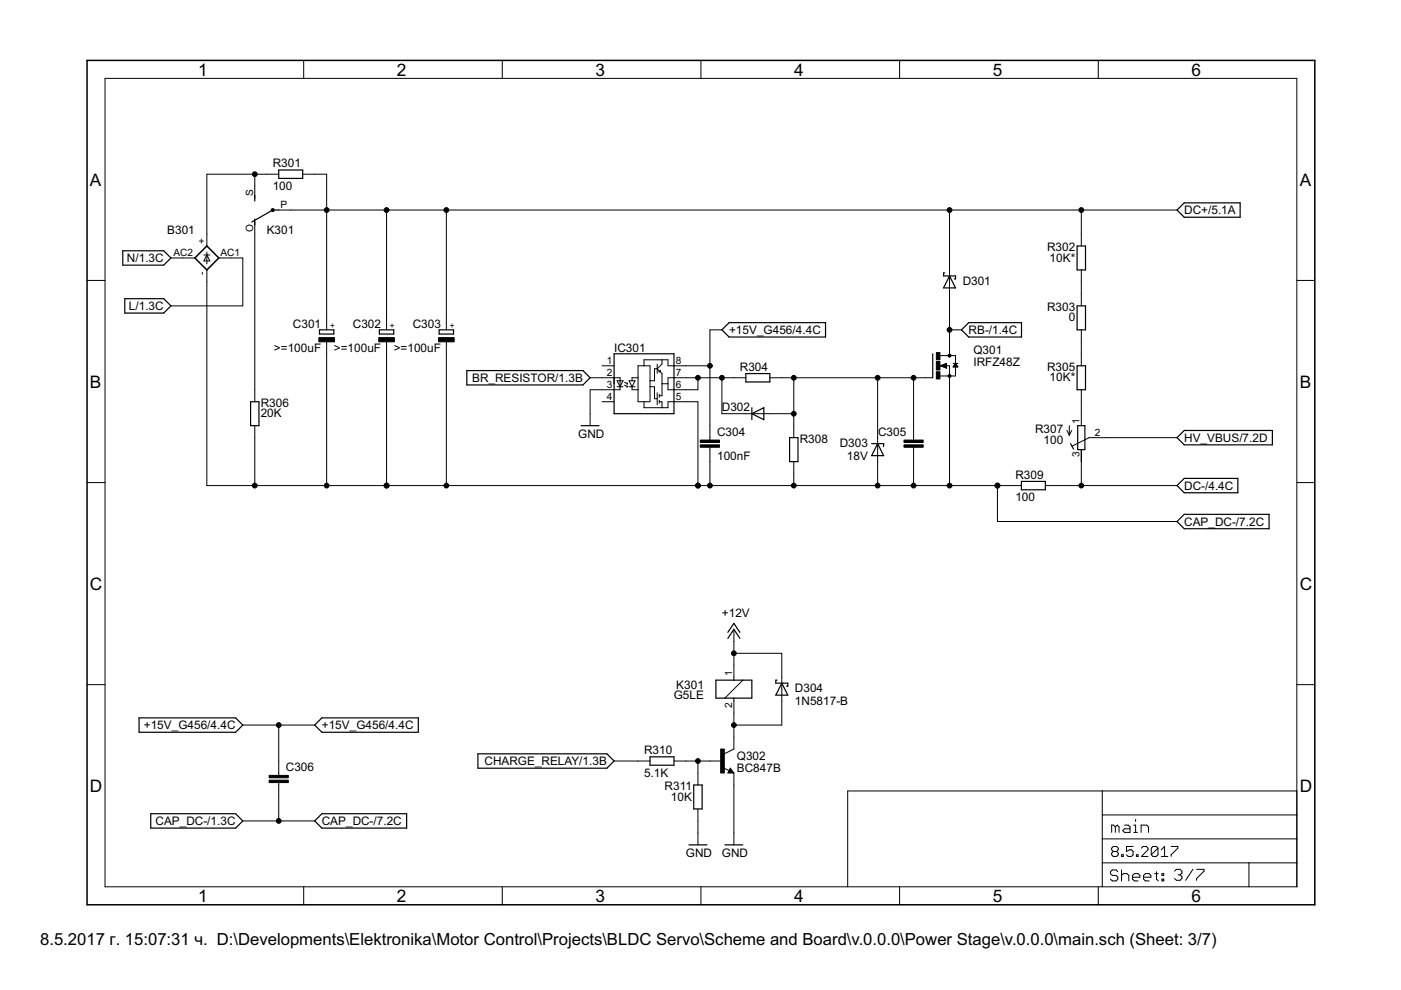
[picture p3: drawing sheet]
<svg xmlns="http://www.w3.org/2000/svg" width="297mm" height="210mm" viewBox="0 0 297 210" stroke-linecap="round" stroke-linejoin="round" font-family="sans-serif">
<g fill="#000" stroke="#000" stroke-width=".25">
<path d="M59.1 37.8h5.1zM59.1 36v1.8zM59.1 36h5.1zM64.2 36v1.8zM26 53.2v3zM26 56.2h8.7zM26 53.2h8.7zM34.7 56.2l1.5-1.5zM34.7 53.2l1.5 1.5zM54 46.4v1.3zM54 41.4v1.2zM53.4 47.1l4.4-2.6z"/>
<path d="M57.8 44.5h1.3zM200 57.9v.6zM200 58.5h1.3zM200 57.9h.3zM201.3 58.5l-1.3 2.5zM201.3 58.5h1.3zM202.3 59.1h.3zM202.6 58.5v.6zM228.4 52.2v5zM230.1 52.2v5zM228.4 52.2h1.7zM228.4 57.2h1.7z"/>
<path d="M249.6 44.5l1.5-1.5zM249.6 44.5l1.5 1.6zM251.1 43h11.8zM251.1 46.1h11.8zM262.9 43v3.1zM26.5 63.3v3.1zM26.5 66.4h8.2zM26.5 63.3h8.2zM34.7 66.4l1.5-1.5zM34.7 63.3l1.5 1.6zM67.7 69.9v.9zM67.7 70.8h3.1z"/>
<path d="M70.8 69.9v.9zM67.7 69.9h3.1zM80.4 69.9v.9zM80.4 70.8h3.1zM83.5 69.9v.9zM80.4 69.9h3.1zM93.1 69.9v.9zM93.1 70.8h3.1zM96.2 69.9v.9zM93.1 69.9h3.1zM99 78.6h24.6zM130.2 75h12.7z"/>
<path d="M142.9 75v2.6zM142.9 77.6v2.5zM153.1 69.9l1.5 1.6zM153.1 69.9l1.5-1.5zM154.6 71.5h20.4zM154.6 68.4h20.4zM158.1 79.2h5.1zM175 68.4v3.1zM197.8 75v5.1zM200 61h2.6zM201.3 58.5l1.3 2.5zM203.9 69.9l1.5 1.6z"/>
<path d="M203.9 69.9l1.5-1.5zM205.4 71.5h11.2zM205.4 68.4h11.2zM216.6 68.4v3.1zM228.4 77.6v5zM228.4 64.9v5zM228.4 77.6h1.7zM230.1 64.9v5zM228.4 64.9h1.7zM228.4 69.9h1.7zM53.1 85.2v5.1zM53.1 85.2h1.8z"/>
<path d="M53.1 90.3h1.8zM54.9 85.2v5.1zM99 78.6v3zM123.2 90.3h3.8zM99 81.6h24.6zM125.1 80.1l-1.5 1.5zM123.6 78.6l1.5 1.5zM130.2 81.4v6.3zM130.2 75v6.4zM142.9 80.1v2.5zM142.9 82.6v2.6zM142.9 85.2v2.5z"/>
<path d="M130.2 87.7h12.7zM158.1 81h5.1zM158.1 79.2v1.8zM159.4 87.7l2.5 1.3zM159.4 87.7v1.3zM159.4 86.4v1.3zM159.4 87.7l2.5-1.3zM161.9 86.4v2.6zM163.2 79.2v1.8zM167.4 92.8v5.1zM167.4 92.8h1.8zM167.4 97.9h1.8z"/>
<path d="M169.2 92.8v5.1zM184.8 94.1h1.3zM184.8 96.6h2.5zM186.1 94.1l-1.3 2.5zM186.1 94.1h1.2zM186.1 94.1l1.2 2.5zM187.3 94.1v.6zM227 94.1l.6 1.1zM228.5 90.3v5zM228.5 90.3h1.5zM228.5 95.3h.8zM229.3 95.3h.7z"/>
<path d="M230 90.3v5zM230.1 77.6v5zM228.4 82.6h1.7zM249.6 92.8l1.5-1.5zM249.6 92.8l1.5 1.5zM251.1 91.3h18.7zM251.1 94.3h18.7zM269.8 91.3v3zM216.6 103.8h5zM216.6 102.1v1.7zM216.6 102.1h5zM221.6 102.1v1.7z"/>
<path d="M249.6 110.6l1.5-1.5zM249.6 110.6l1.5 1.5zM249.6 103l1.5-1.6zM249.6 103l1.5 1.5zM251.1 109.1h18zM251.1 112.1h18zM251.1 101.4h11.3zM251.1 104.5h11.3zM262.4 101.4v3.1zM269.1 109.1v3zM155.6 133.4l-1.3 1.9zM155.6 132.2l-1.3 1.9z"/>
<path d="M155.6 133.4l1.3 1.9zM155.6 132.2l1.3 1.9zM29.5 152.2v3.1zM29.5 155.3h20.5zM29.5 152.2h20.5zM51.5 153.7l-1.5 1.6zM50 152.2l1.5 1.5zM66.7 153.7l1.5-1.5zM66.7 153.7l1.5 1.6zM68.2 152.2h20.5zM68.2 155.3h20.5zM88.7 152.2v3.1z"/>
<path d="M101.3 159.8h27.4zM151.8 148h1.9zM151.8 144.2v3.8zM153.7 148h1.9zM155.6 148h3.8zM151.8 144.2h3.8zM155.6 144.2h1.9zM159.4 144.2v3.8zM157.5 144.2h1.9zM164.5 144.2v.6zM164.5 144.8h1.3zM164.5 147.4h2.5z"/>
<path d="M164.5 144.2h.2zM165.8 144.8l-1.3 2.6zM165.8 144.8h1.2zM166.8 145.5h.2zM165.8 144.8l1.2 2.6zM167 144.8v.7zM32 172.5v3.1zM32 175.6h18zM32 172.5h18zM51.5 174.1l-1.5 1.5zM50 172.5l1.5 1.6zM66.7 174.1l1.5-1.6z"/>
<path d="M66.7 174.1l1.5 1.5zM68.2 172.5h18zM68.2 175.6h18zM86.2 172.5v3.1zM101.3 159.8v3.1zM101.3 162.9h27.4zM130.2 161.4l-1.5 1.5zM128.7 159.8l1.5 1.6zM137.8 162.2h5.1zM137.8 160.5v1.7zM137.8 160.5h5.1zM142.9 160.5v1.7z"/>
<path d="M146.1 179.1h3.8zM147.1 166.4v5.1zM148.9 166.4v5.1zM147.1 166.4h1.8zM147.1 171.5h1.8zM153.7 179.1h3.8zM154.6 163.8h.7zM154.6 163.6h.4zM154.8 163.1l-.2 .5zM154.8 163.4l.2 .2zM154.8 163.1l.5 .7z"/>
</g>
<g fill="#000" stroke="#000" stroke-width=".21">
<path d="M22.3 16.6v171.4zM64.4 12.8v3.8zM106.5 12.8v3.8zM148.6 12.8v3.8zM190.7 12.8v3.8zM232.9 12.8v3.8zM22.3 16.6h252.7zM43.9 36.9v12.7zM54 39.5v2.5zM43.9 36.9h10.1zM54 36.9v2.6zM56.6 36.9h2.5z"/>
<path d="M54 36.9h2.6zM64.2 36.9h2.5zM66.7 36.9h2.6zM69.3 36.9v7.6zM18.5 59.5h3.8zM38.8 54.7h2.5zM36.2 54.7h2.6zM43.9 57.2v2.6zM43.9 49.6v2.6zM43.9 54.1v1.9zM43.9 53.4v.7zM43.9 54.1l-.7 1.2z"/>
<path d="M43.2 55.3h1.3zM43.9 54.1l.6 1.2zM43.2 54.1h1.3zM46.4 54.7h2.5zM48.9 54.7h2.6zM51.5 54.7v10.2zM54 47.1v2.5zM59.1 44.5h2.5zM61.6 44.5h7.7zM69.3 44.5h12.7zM82 44.5v22.9zM82 44.5h12.6z"/>
<path d="M201.3 57.2v2.6zM94.6 44.5h106.7zM201.3 44.5v12.7zM229.3 49.6v2.6zM229.3 57.2v2.6zM201.3 44.5h28zM229.3 44.5v5.1zM229.3 59.8v2.5zM229.3 44.5h20.3zM275 59.5h3.8zM36.2 64.9h15.3zM69.3 72.5v2.5z"/>
<path d="M69.3 67.4v2.5zM69.3 44.5v22.9zM69.3 75v28zM82 72.5v2.5zM82 67.4v2.5zM94.6 72.5v2.5zM94.6 67.4v2.5zM94.6 44.5v22.9zM94.6 75v28zM127.7 77.6h2.5zM135.3 77.6h1.2zM136.5 77.6h1.3z"/>
<path d="M136.5 76.3v1.3zM137.8 77.6v3.1zM138.8 78.2h.5zM139.3 78.2v.9zM139.3 78.2l.7 .6zM139.3 77.2v1zM139.7 78.8h.3zM140 78.8l.4 .4zM140 78.6v.2zM139.7 78.8l.3-.2zM140.4 76.3v.9zM140.4 77.2l-1.1 1z"/>
<path d="M136.5 76.3h3.9zM141.6 76.3v1.3zM140.4 76.3h1.2zM141.6 77.6h1.3zM142.9 77.6h2.5zM145.4 77.6h5.1zM150.5 69.9v7.7zM150.5 69.9h2.6zM199.2 77.6h2.1zM199.3 79.7h2zM199.4 77.6l1.3 .5zM199.5 77.5h1.2z"/>
<path d="M199.6 77.6h1.1zM199.8 77.4h.9zM199.9 77.8h.8zM200.1 77.3h.6zM200.2 77.9h.5zM200.4 77.2h.3zM200.5 78h.2zM200.7 77v1.1zM199.4 77.6l1.3-.6zM201.3 75v.4zM201.3 79.7v.4zM199.3 75.4h2z"/>
<path d="M201.3 72.5v2.5zM201.3 77.6v2.1zM201.3 59.8v2.5zM201.3 69.9v2.6zM201.3 69.9h2.6zM201.3 62.3v7.6zM202.1 77.8h1zM202.1 77h.5zM202.2 77.6h.8zM202.3 77.5h.6zM202.3 77.4h.5zM202.4 77.3h.3z"/>
<path d="M202.5 77.2h.1zM202.6 77l-.5 .8zM202.6 77h.5zM201.3 75.4h1.3zM202.6 75.4v1.6zM202.6 77.7v2zM201.3 79.7h1.3zM202.6 77l.5 .8zM229.3 75v2.6zM229.3 62.3v2.6zM229.3 69.9v2.6zM229.3 72.5v2.5z"/>
<path d="M54 82.6v2.6zM54 90.3v2.5zM54 92.8v10.2zM54 49.6v33zM125.1 87.7v2.6zM125.1 80.1h2.6zM125.1 82.6v5.1zM125.1 82.6h2.6zM127.7 80.1h2.5zM127.7 82.6h2.5zM127.7 85.2h2.5zM130.2 82.6h1.3z"/>
<path d="M130.2 80.1v1.3zM130.8 82h.7zM130.8 80.7h.7zM131.5 82v.6zM131.5 80.7h.6zM131.5 80.7v1.3zM131.5 80.1v.6zM130.2 80.1h1.3zM130.8 80.7l.7 1.3zM131.5 82h.6zM132.1 80.7l-.6 1.3zM132.4 81l.7 .4z"/>
<path d="M132.4 81.7l.7 .3zM132.9 82.1l.2-.1zM133 81.2l.1 .2zM132.9 81.4h.2zM133 81.8l.1 .2zM133.4 82h.6zM133.4 80.7h.6zM133.4 80.7l.6 1.3zM134 80.7h.6zM134 80.1v.6zM134 80.1h1.3zM134 82v.6z"/>
<path d="M134 82.6h1.3zM134 82h.6zM134.6 80.7l-.6 1.3zM135.3 82.6v2.6zM135.3 80.1v2.5zM135.3 77.6v2.5zM135.3 85.2h1.2zM136.5 85.2v1.2zM137.8 80.7v1.3zM137.8 82v3.2zM136.5 85.2h1.3zM137.8 80.7h1z"/>
<path d="M138.8 82v2.5zM137.8 82h1zM138.8 78.2v2.5zM139.3 84.5v1.3zM139.3 83.3v1.2zM138.8 84.5h.5zM139.8 85.2v.3zM139.8 84.9v.3zM139.8 83.9v.3zM139.8 83.6v.3zM139.8 85.2h.6zM140.4 81.4v2.5z"/>
<path d="M140.4 85.2v1.2zM139.8 83.9h.6zM136.5 86.4h3.9zM140.4 79.2v2.2zM141.6 81.4v1.2zM141.6 80.1v1.3zM141.6 80.1h1.3zM140.4 81.4h1.2zM141.6 85.2v1.2zM140.4 86.4h1.2zM141.6 82.6h1.3zM141.6 85.2h1.3z"/>
<path d="M142.9 85.2h2.5zM142.9 82.6h2.5zM142.9 80.1h2.5zM145.4 82.6h2.6zM145.4 80.1h2.6zM145.4 85.2h2.6zM148 80.1v2.5zM148 85.2v17.8zM150.5 90.3v2.5zM150.5 95.3v2.6zM150.5 92.8v.5zM150.5 94.8v.5z"/>
<path d="M150.5 77.6v12.7zM150.5 97.9v5.1zM148 80.1h5.1zM153.1 80.1v7.6zM155.6 80.1h2.5zM153.1 80.1h2.5zM158.1 87.7h2.6zM153.1 87.7h5zM160.7 87.7h2.5zM163.2 87.7h5.1zM163.2 80.1h2.6zM165.8 80.1h2.5z"/>
<path d="M168.3 90.3v2.5zM168.3 80.1h17.8zM168.3 87.7v2.6zM168.3 80.1v7.6zM186.1 95.3v2.6zM186.1 92.8v2.5zM186.1 97.9v5.1zM186.1 80.1h7.6zM186.1 80.1v12.7zM193.7 90.3v2.5zM193.7 95.3v2.6zM193.7 92.8v.5z"/>
<path d="M193.7 94.8v.5zM193.7 97.9v5.1zM193.7 80.1h2.5zM193.7 80.1v10.2zM196.2 80.1h1.6zM201.3 80.1v2.5zM201.3 82.6v20.4zM226.7 90.3v2zM226.2 91.3l.5 1zM227.2 91.3l-.5 1zM229.3 82.6v2.6zM229.3 87.7v2.6z"/>
<path d="M229.3 95.3v2.6zM229.3 97.9v5.1zM229.3 85.2v2.5zM227.4 94.6l3.5-1.8zM230.9 92.8h.9zM231.8 92.8h2.5zM234.3 92.8h15.3zM18.5 102.3h3.8zM43.9 59.8v43.2zM43.9 103h10.1zM69.3 103h12.7zM54 103h15.3z"/>
<path d="M82 75v28zM82 103h12.6zM94.6 103h53.4zM148 103h2.5zM168.3 97.9v2.5zM150.5 103h17.8zM168.3 100.4v2.6zM168.3 103h17.8zM186.1 103h7.6zM193.7 103h7.6zM211.5 103v7.6zM201.3 103h10.2z"/>
<path d="M214 103h2.6zM211.5 103h2.5zM221.6 103h2.6zM224.2 103h5.1zM229.3 103h20.3zM211.5 110.6h38.1zM275 102.3h3.8zM155.6 133.4v2.6zM155.6 138.5h10.2zM155.6 136v2.5zM165.8 138.5v5.1zM18.5 145.2h3.8z"/>
<path d="M51.5 153.7h7.6zM59.1 153.7h7.6zM153.7 148l3.8-3.8zM155.6 148.7v2.5zM155.6 141.1v2.5zM155.6 148v.7zM155.6 143.6v.6zM155.6 156.3v2.5zM153.6 159.8l2-1zM155.6 151.2v2.5zM155.6 153.7v2.6zM155.6 153.7h10.2z"/>
<path d="M155.6 138.5v2.6zM165.8 146.1v2.6zM165.8 143.6v2.5zM165.8 148.7v5zM275 145.2h3.8zM51.5 174.1h7.6zM59.1 161.4v2.5zM59.1 166.4v2.6zM59.1 163.9v.5zM59.1 165.9v.5zM59.1 153.7v7.7zM59.1 174.1h7.6z"/>
<path d="M59.1 169v5.1zM130.2 161.4h5.1zM135.3 161.4h2.5zM142.9 161.4h2.5zM145.4 161.4h2.6zM148 163.9v2.5zM148 171.5v2.6zM148 176.6v2.5zM148 161.4h2.5zM148 161.4v2.5zM148 174.1v2.5zM150.5 161.4h2.6z"/>
<path d="M154.8 162.9l-.5 1zM153.4 162.8l1.2 .6zM154.8 162.9l.8 1zM155.6 176.6v2.5zM155.6 163.9v2.5zM154.3 163.9h1.3zM155.6 166.4v10.2zM179.7 167.7h54zM233.7 167.7h41.3zM233.7 177.9h41.3zM233.7 172.8v5.1zM233.7 172.8h41.3z"/>
<path d="M233.7 167.7v5.1zM235.7 174.9v1.6zM235.7 174.9h.4zM236 179.5l-.3 .3zM236 179.5h.7zM236.1 174.9l.4 .4zM236.5 175.3v1.2zM236.5 175.3l.4-.4zM236.7 179.5l.4 .3zM236.9 174.9l.4 .4zM237.1 179.8v.4zM237.3 175.3v1.2z"/>
<path d="M238 176.1l.4-.4zM238.4 174.9h.8zM238 176.1l.4 .4zM238.4 175.7h1.2zM238.8 179.5v1zM239.2 174.9l.4 .4zM239.6 175.3v1.2zM238.4 176.5h1.2zM238.8 179.5h1.4zM240.4 174.9h.4zM240.4 176.5h.8zM240.8 174.9v1.6z"/>
<path d="M240.8 173.8v.4zM241.9 174.9v1.6zM241.9 174.9h1.2zM242.4 179.5l-.4 .3zM242.4 179.5h.7zM243.1 174.9l.4 .4zM243.1 179.5l.3 .3zM243.5 175.3v1.2zM244.5 179.5l-.4 .3zM244.5 179.5h.7zM245.2 179.5l.3 .3zM245.5 179.8v1.4z"/>
<path d="M246.9 179.5v2.1zM248.3 179.5h1.4zM249.7 179.5v.3zM248.3 181.2l1.4-1.4zM275 172.8v5.1zM275 167.7v5.1zM22.3 188h252.7zM64.4 188v3.8zM106.5 188v3.8zM148.6 188v3.8zM179.7 167.7v20.3zM190.7 188v3.8z"/>
<path d="M232.9 188v3.8zM233.7 182.9v5.1zM233.7 177.9v5zM235.4 184.8v.4zM235.4 185.2l.4 .4zM235.7 180.9v.3zM236 180.5l-.3 .4zM235.7 179.8v.4zM235.4 184.8l.4-.4zM235.8 185.6h.8zM235.4 186.4l.4 .4zM235.7 181.2l.3 .4z"/>
<path d="M235.7 180.2l.3 .3zM236 180.5h.7zM235.8 184.4h.8zM236.6 185.6l.4 .4zM235.8 186.8h.8zM236.7 180.5l.4 .4zM236 181.6h.7zM236.6 184.4l.4 .4zM237 186v.4zM237 186.4l-.4 .4zM237.1 180.2l-.4 .3zM237.1 180.9v.3z"/>
<path d="M237.1 181.2l-.4 .4zM237.8 181.2v.4zM237.8 181.2h.3zM237.8 184.4v2.4zM237.8 185.6l.4-.4zM238.1 181.2v.4zM237.8 181.6h.3zM238.2 185.2h.8zM238.8 180.5l.7-.3zM239 185.2l.3 .4zM238.8 181.2l.4 .4zM239.3 185.6v1.2z"/>
<path d="M239.5 180.2h.4zM239.9 180.2l.3 .3zM239.2 181.6h.7zM240.1 185.6v.8zM240.1 185.6l.4-.4zM240.2 180.5v.7zM240.2 181.2l-.3 .4zM240.1 186.4l.4 .4zM240.5 185.2h.8zM240.9 181.2v.4zM240.9 181.2h.4zM240.5 186.8h.8z"/>
<path d="M241.3 185.2l.4 .4zM241.3 181.2v.4zM240.9 181.6h.4zM241.7 185.6v.4zM240.1 186h1.6zM243.4 180.2l-1.4 1.4zM242.5 185.6v.8zM242.5 185.6l.3-.4zM242.5 186.4l.3 .4zM242.8 185.2h.8zM242 181.6h1.4zM243.4 179.8v.4z"/>
<path d="M242.8 186.8h.8zM243.6 185.2l.4 .4zM244 185.6v.4zM242.5 186h1.5zM244.1 179.8v1.4zM244.1 181.2l1.4-1.4zM244.1 181.2l.4 .4zM244.8 185.2h.8zM244.5 181.6h.7zM245.2 184.8v1.6zM245.2 186.4l.4 .4zM245.5 181.2l-.3 .4z"/>
<path d="M246.9 179.5l-.7 .7zM246.2 181.6h1.4zM246.4 185.2h.3zM246.4 185.2v.4zM246.4 186.4h.3zM246.4 186.4v.4zM246.7 185.2v.4zM246.4 185.6h.3zM246.7 186.4v.4zM246.4 186.8h.3zM248.3 181.2v.4zM249 184.7l.4-.4z"/>
<path d="M249.4 184.3h.8zM249 186.3l.4 .3zM250.2 184.3l.4 .4zM249.8 185.5h.4zM250.2 185.5l.4 .4zM249.4 186.6h.8zM250.6 184.7v.4zM250.2 185.5l.4-.4zM250.6 185.9v.4zM250.2 186.6l.4-.3zM252.9 184.3l-1.5 2.3zM253.7 184.3h1.6z"/>
<path d="M253.7 186.3v.3zM255.3 184.3v.4zM255.3 184.7l-1.6 1.6zM264.8 182.9v5.1zM264.8 182.9h10.2zM233.7 182.9h31.1zM275 182.9v5.1zM275 177.9v5zM275 16.6v171.4z"/>
<path d="M57.6 44.3h.5v.5h-.5z" fill-rule="evenodd"/>
<circle cx="54" cy="36.9" r=".51"/>
<circle cx="69.3" cy="44.5" r=".51"/>
<circle cx="82" cy="44.5" r=".51"/>
<circle cx="94.6" cy="44.5" r=".51"/>
<circle cx="201.3" cy="44.5" r=".51"/>
<circle cx="229.3" cy="44.5" r=".51"/>
<circle cx="150.5" cy="77.6" r=".51"/>
<circle cx="201.3" cy="75.4" r=".33"/>
<circle cx="201.3" cy="79.7" r=".33"/>
<circle cx="201.3" cy="69.9" r=".51"/>
<circle cx="148" cy="80.1" r=".51"/>
<circle cx="153.1" cy="80.1" r=".51"/>
<circle cx="168.3" cy="80.1" r=".51"/>
<circle cx="168.3" cy="87.7" r=".51"/>
<circle cx="186.1" cy="80.1" r=".51"/>
<circle cx="193.7" cy="80.1" r=".51"/>
<circle cx="54" cy="103" r=".51"/>
<circle cx="69.3" cy="103" r=".51"/>
<circle cx="82" cy="103" r=".51"/>
<circle cx="94.6" cy="103" r=".51"/>
<circle cx="148" cy="103" r=".51"/>
<circle cx="150.5" cy="103" r=".51"/>
<circle cx="168.3" cy="103" r=".51"/>
<circle cx="186.1" cy="103" r=".51"/>
<circle cx="193.7" cy="103" r=".51"/>
<circle cx="201.3" cy="103" r=".51"/>
<circle cx="211.5" cy="103" r=".51"/>
<circle cx="229.3" cy="103" r=".51"/>
<circle cx="155.6" cy="138.5" r=".51"/>
<circle cx="59.1" cy="153.7" r=".51"/>
<circle cx="155.6" cy="153.7" r=".51"/>
<circle cx="59.1" cy="174.1" r=".51"/>
<circle cx="148" cy="161.4" r=".51"/>
</g>
<path d="M18.5 12.8v179zM18.5 12.8h260.3zM41.3 54.7l2.6-2.5zM41.3 54.7l2.6 2.5zM43.9 52.2l2.5 2.5zM46.4 54.7l-2.5 2.5zM18.5 191.8h260.3zM278.8 12.8v179z" fill="#000" stroke="#000" stroke-width=".32"/>
<g fill="#000" stroke="#000" stroke-width=".21">
<path d="M67.6 71.6h3.3v.9h-3.3zM80.3 71.6h3.3v.9h-3.3zM93 71.6h3.3v.9h-3.3zM198.5 78.8h.8v1.5h-.8zM198.5 74.8h.8v1.5h-.8zM198.5 76.7h.8v1.7h-.8zM148.5 94.3h4v.5h-4zM148.5 93.3h4v.5h-4zM191.7 94.3h4v.5h-4zM191.7 93.3h4v.5h-4zM152.8 158.8h.8v5.1h-.8zM57.1 165.4h4v.5h-4z"/>
<path d="M57.1 164.4h4v.5h-4z"/>
</g>
<g font-size="4.1">
<text x="42" y="16">1</text>
<text x="84.1" y="16">2</text>
<text x="126.3" y="16">3</text>
<text x="168.4" y="16">4</text>
<text x="210.5" y="16">5</text>
<text x="252.6" y="16">6</text>
<text x="19.1" y="39.3">A</text>
<text x="275.6" y="39.3">A</text>
<text x="19.1" y="82.2">B</text>
<text x="275.6" y="82.2">B</text>
<text x="19.1" y="125">C</text>
<text x="275.6" y="125">C</text>
<text x="19.1" y="167.9">D</text>
<text x="275.6" y="167.9">D</text>
<text x="42" y="191.2">1</text>
<text x="84.1" y="191.2">2</text>
<text x="126.3" y="191.2">3</text>
<text x="168.4" y="191.2">4</text>
<text x="210.5" y="191.2">5</text>
<text x="252.6" y="191.2">6</text>
</g>
<text font-size="4" x="8.5" y="200.4">8.5.2017 г. 15:07:31 ч. D:\Developments\Elektronika\Motor Control\Projects\BLDC Servo\Scheme and Board\v.0.0.0\Power Stage\v.0.0.0\main.sch (Sheet: 3/7)</text>
<g font-size="2.8">
<text x="57.8" y="35.4">R301</text>
<text x="57.8" y="40.2">100</text>
<text x="251.1" y="45.4">DC+/5.1A</text>
<text x="35.5" y="49.6">B301</text>
<text x="56.6" y="49.6">K301</text>
<text x="222" y="53.2">R302</text>
<text x="26.9" y="55.6">N/1.3C</text>
<text x="222.5" y="55.5">10K*</text>
<text x="27.3" y="65.7">L/1.3C</text>
<text x="204.1" y="60.4">D301</text>
<text x="222" y="65.9">R303</text>
<text x="62.1" y="69.5">C301</text>
<text x="74.8" y="69.5">C302</text>
<text x="87.5" y="69.5">C303</text>
<text x="154.6" y="70.8">+15V_G456/4.4C</text>
<text x="205.4" y="70.8">RB-/1.4C</text>
<text x="226.6" y="68.2">0</text>
<text x="58.1" y="74.5">&gt;=100uF</text>
<text x="70.8" y="74.5">&gt;=100uF</text>
<text x="83.5" y="74.5">&gt;=100uF</text>
<text x="130.2" y="74.7">IC301</text>
<text x="206.4" y="77.6">IRFZ48Z</text>
<text x="206.4" y="75">Q301</text>
<text x="100.1" y="81">BR_RESISTOR/1.3B</text>
<text x="156.9" y="78.6">R304</text>
<text x="222" y="78.6">R305</text>
<text x="222.5" y="80.9">10K*</text>
<text x="55.3" y="88.5">20K</text>
<text x="55.3" y="86.2">R306</text>
<text x="153.1" y="87.2">D302</text>
<text x="122.6" y="92.8">GND</text>
<text x="152" y="92.4">C304</text>
<text x="169.6" y="93.8">R308</text>
<text x="178.1" y="94.7">D303</text>
<text x="186.2" y="92.4">C305</text>
<text x="219.4" y="91.9">R307</text>
<text x="221.2" y="94.1">100</text>
<text x="251.1" y="93.7">HV_VBUS/7.2D</text>
<text x="152" y="97.5">100nF</text>
<text x="179.6" y="97.5">18V</text>
<text x="215.3" y="101.5">R309</text>
<text x="215.3" y="106.3">100</text>
<text x="251.1" y="103.8">DC-/4.4C</text>
<text x="251.1" y="111.5">CAP_DC-/7.2C</text>
<text x="153.1" y="130.9">+12V</text>
<text x="142.8" y="148.3">G5LE</text>
<text x="143.4" y="146.1">K301</text>
<text x="168.5" y="149.6">1N5817-B</text>
<text x="168.5" y="146.8">D304</text>
<text x="30.5" y="154.6">+15V_G456/4.4C</text>
<text x="68.2" y="154.6">+15V_G456/4.4C</text>
<text x="136.5" y="159.9">R310</text>
<text x="156.2" y="161">Q302</text>
<text x="60.6" y="163.5">C306</text>
<text x="102.7" y="162.2">CHARGE_RELAY/1.3B</text>
<text x="136.5" y="164.7">5.1K</text>
<text x="140.9" y="167.5">R311</text>
<text x="156.2" y="163.6">BC847B</text>
<text x="142.2" y="169.7">10K</text>
<text x="33" y="174.9">CAP_DC-/1.3C</text>
<text x="68.2" y="174.9">CAP_DC-/7.2C</text>
<text x="145.4" y="181.7">GND</text>
<text x="153.1" y="181.7">GND</text>
</g>
<g font-size="2.4">
<text x="53.7" y="41.6" transform="rotate(-90 53.7 41.6)">S</text>
<text x="59.4" y="44.2">P</text>
<text x="43.5" y="51.8" transform="rotate(-90 43.5 51.8)">+</text>
<text x="53.7" y="49.1" transform="rotate(-90 53.7 49.1)">O</text>
<text x="36.8" y="54.3">AC2</text>
<text x="43.5" y="58.3" transform="rotate(-90 43.5 58.3)">-</text>
<text x="46.7" y="54.3">AC1</text>
<text x="128.7" y="77.2">1</text>
<text x="143.3" y="77.2">8</text>
<text x="128.7" y="79.7">2</text>
<text x="128.7" y="82.3">3</text>
<text x="143.3" y="82.3">6</text>
<text x="143.3" y="79.7">7</text>
<text x="128.7" y="84.8">4</text>
<text x="143.3" y="84.8">5</text>
<text x="228.9" y="89.9" transform="rotate(-90 228.9 89.9)">1</text>
<text x="232.1" y="92.4">2</text>
<text x="228.9" y="96.9" transform="rotate(-90 228.9 96.9)">3</text>
<text x="155.2" y="143.2" transform="rotate(-90 155.2 143.2)">1</text>
<text x="155.2" y="150.2" transform="rotate(-90 155.2 150.2)">2</text>
</g>
<g font-size="2">
<text x="71.1" y="69.5" transform="rotate(-90 71.1 69.5)">+</text>
<text x="83.8" y="69.5" transform="rotate(-90 83.8 69.5)">+</text>
<text x="96.5" y="69.5" transform="rotate(-90 96.5 69.5)">+</text>
</g>
</svg>
